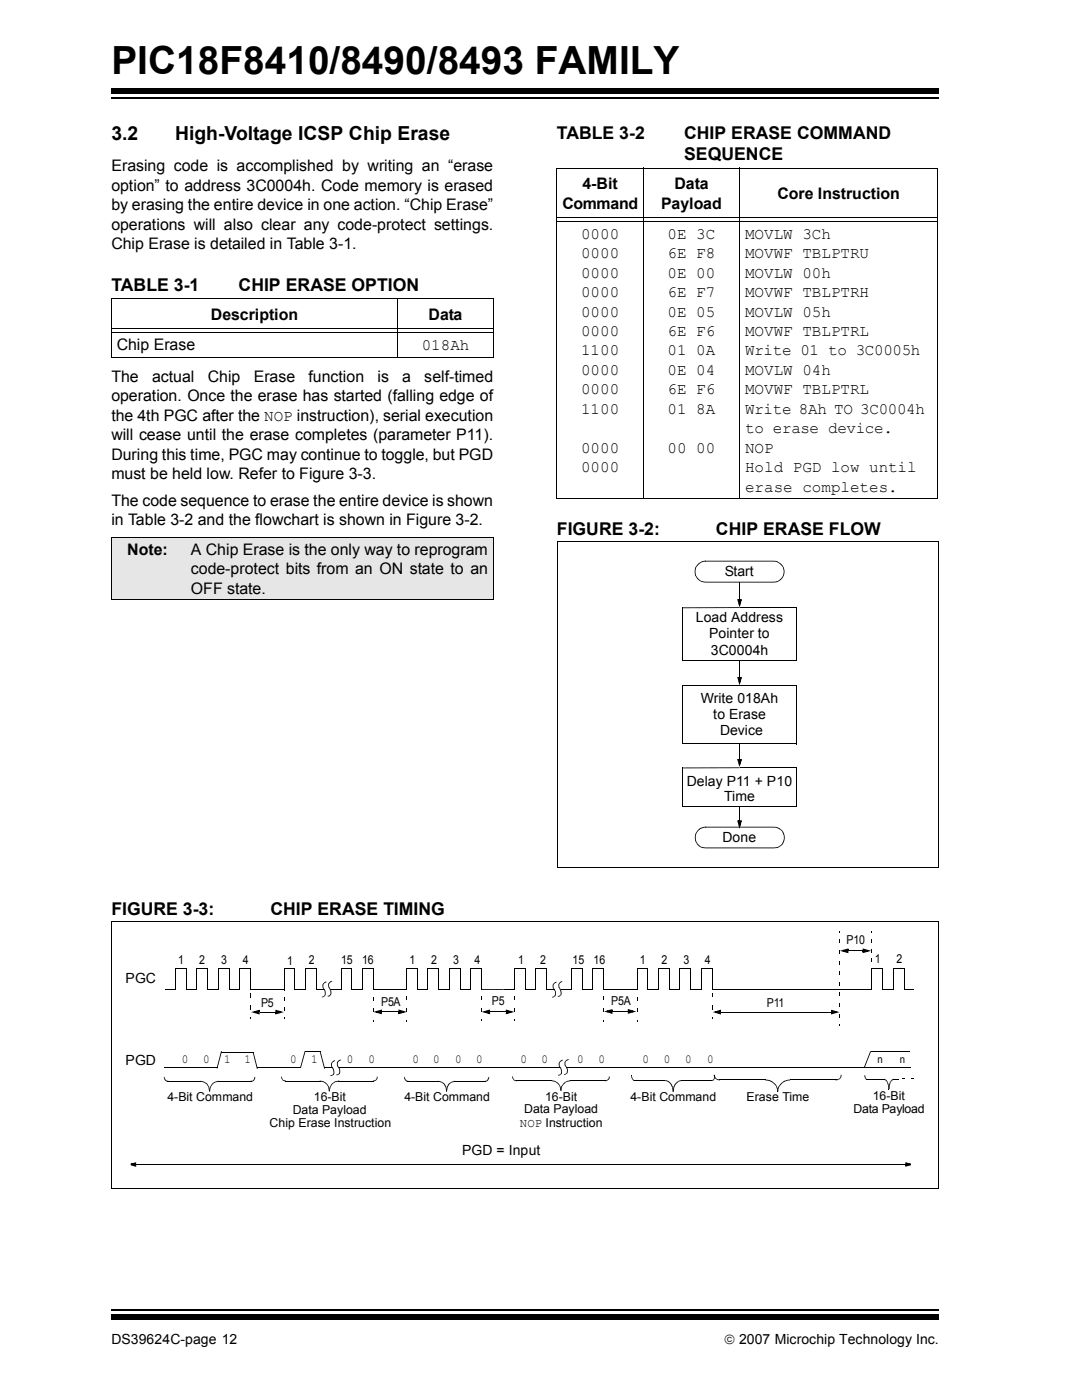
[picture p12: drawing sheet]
<svg xmlns="http://www.w3.org/2000/svg" width="216mm" height="279mm" viewBox="0 0 216 279" stroke-linecap="round" stroke-linejoin="round" font-family="sans-serif">
<path d="M22.2 19.6h165.1" fill="none" stroke="#000" stroke-width=".34"/>
<path d="M22.2 17.7h165.1v1.1h-165.1z" fill="#000"/>
<path d="M22.2 260.4h165.1v5.9h-165.1z" fill="#fff"/>
<path d="M22.2 261.4h165.1" fill="none" stroke="#000" stroke-width=".34"/>
<path d="M22.2 262.4h165.1v1.1h-165.1z" fill="#000"/>
<path d="M22.2 107.2h76.2v12.4h-76.2z" fill="#e6e6e6"/>
<g fill="none" stroke="#000" stroke-width=".2">
<path d="M111 33.5h76.2M111.1 33.6v65.8M128.4 33.4v66.2M147.6 33.4v66.2M187.1 33.6v65.8M22.1 59.6h57.2M22.2 59.7v11.5M79.4 59.5v11.8M79.5 59.6h19M98.4 59.7v11.5M111.2 43.3h75.8M111.2 44.2h75.8"/>
<path d="M22.1 71.3h57.2M22.3 65.5h76M22.3 66.4h76M79.5 71.3h19M111 99.5h76.2M22.1 107.2h76.4M22.1 119.6h76.4M22.2 107.3v12.2M98.4 107.3v12.2M111.2 108v65.1M111.2 108h76.1M147.6 116.3v3.3"/>
<path d="M187.2 108v65.2M136.2 131.8h22.6M136.3 136.9h22.6M136.3 121.2v10.6M136.3 136.8v11.6M147.6 121.3h11.3M147.6 132.1v3.1M158.8 121.3v10.6M158.8 136.9v11.6M136.2 148.4h22.6M136.3 153.2v7.7M147.6 148.5v3"/>
<path d="M147.6 153.2h11.3M158.8 153.3v7.7M111.1 173.1h76.1M136.2 160.9h22.6M147.6 161.1v2.7M50 197.5v-4.2h-2.2v4.2h-2.1v-4.2h-2.1v4.2h-2.2v-4.2h-2.1v4.2h-2.1v-4.2h-2.2v4.2h-2.1M63.1 197.5v-4.2h-2.1v4.2h-2.2v-4.2h-2.1v4.2h-6.7M74.5 197.5v-4.2h-2.2v4.2h-2.1v-4.2h-2.1v4.2h-2.1M83.3 197.5v-4.2h-2.1v4.2h-6.8M87.5 197.5v-4.2h-2.2v4.2h-2.1M169.3 189.8h2.8M176.1 197.5v-4.2h-2.1v4.2h-31.8"/>
<path d="M180.4 197.5v-4.2h-2.1v4.2h-2.2M51.3 213.1h8.8M51.8 202h3.1M64.7 213.1h47.1M76.2 201.9h3.3M143.6 215.5h9.1M143.9 202h21.9M157.6 215.5h9.3M173.8 209.9h7.6M27.2 232.4h153.4"/>
</g>
<path d="M136.3 121.3h11.3M136.3 153.2h11.3" fill="none" stroke="#000" stroke-width=".21"/>
<g fill="#000">
<path d="M139.2 112.6l.8-.5 .8-.2v.2l-1.2 .4-.5 .5-.3 .7 .1 1.2 .7 .9 .7 .2 14.1 .1 .8-.1 .6-.5 .5-.6 .1-.8-.1-.8-.3-.3-.8-.8-.4-.1h-14v-.2h13.6a2.18 2.18 0 0 1 2.1 2.2 2.18 2.18 0 0 1-2.1 2.2h-13.6a2.15 2.15 0 0 1-2-1.4 2.15 2.15 0 0 1 .4-2.3zM140.8 111.9v.2zM147.3 119.6h.3v.3h-.3zM147.5 116.3h.2zM147.1 119.6l.4 .1 .2 .9-.3 .1 .3-1 .3 .1-.4 .1v-.3h.4l-.4 1.7zM147.3 135.1h.3v.3h-.3zM147.5 132l.2 .1zM147.1 135.1l.4 .1 .2 .9-.3 .1 .3-1 .3 .1-.4 .1v-.3h.4l-.4 1.7zM147.3 151.5h.3v.3h-.3zM147.5 148.4l.2 .1zM147.1 151.5l.4 .1 .2 .9h-.3l.3-.9 .3 .1-.4 .1v-.3h.5l-.5 1.6zM139.6 165.3l1.2-.3v.2l-.8 .1-.6 .4-.5 1v1.3l.8 .8 .3 .3h14.4h.8l.7-.5 .5-1v-.9l-.3-.7-.2-.3-1-.5h-14.1v-.2h13.6a2.16 2.16 0 0 1 2.2 2.1 2.16 2.16 0 0 1-2.2 2.2h-13.6a2.17 2.17 0 0 1-2.1-1.5 2.17 2.17 0 0 1 .9-2.5z"/>
<path d="M140.8 165v.2zM147.3 163.7h.3v.4h-.3zM147.5 161l.2 .1zM147.1 163.7l.4 .1 .2 .9-.3 .1 .3-1 .3 .1-.4 .2v-.4h.4l-.4 1.7zM56.6 199.1h.2v.6h-.2zM56.6 197.4h.2v.4h-.2zM63.1 197.4h1.6v.2h-1.6zM74.4 198.9h.2v.8h-.2zM74.4 197h.2v.4h-.2zM81.1 198.9h.1v.7h-.1zM81.1 196.9h.1v.4h-.1zM167.5 198.1h.2v.7h-.2z"/>
<path d="M167.5 196h.2v.7h-.2zM167.5 193.9h.2v.7h-.2zM167.5 191.7h.2v.8h-.2zM167.5 189.6h.2v.7h-.2zM167.5 187.5h.2v.7h-.2zM167.5 185.8h.2v.3h-.2zM169 189.5h.3v.3h-.3zM167.6 189.8l1.7-.5-.1 .4-.9 .2-.1-.3 1 .2-.1 .4-.1-.4h.3v.4zM172.1 189.3l1.7 .5-1.7 .4 .2-.4 .8-.2 .1 .3-.9-.2v-.4l.2 .5h-.4zM172.1 189.8h.4v.2h-.4zM173.9 193.3h.2v.3h-.2zM173.9 191.4h.2v.6h-.2z"/>
<path d="M173.9 189.4h.2v.6h-.2zM173.9 187.4h.2v.7h-.2zM173.9 185.8h.2v.3h-.2zM51.5 201.7h.3v.3h-.3zM50.1 202l1.7-.5-.1 .4-.9 .3-.1-.4 1 .3-.1 .3-.1-.4h.3v.5zM54.9 201.5l1.7 .5-1.7 .5 .2-.4 .9-.3v.4l-.9-.3 .1-.3 .1 .4h-.4zM54.9 202h.4v.2h-.4zM56.6 203h.2v.3h-.2zM56.6 201h.2v.7h-.2zM74.4 203.6h.2v.3h-.2zM74.4 201.3h.2v.7h-.2zM75.9 201.7h.3v.2h-.3z"/>
<path d="M74.5 201.9l1.7-.4-.1 .4-.9 .2-.1-.3 1 .2-.1 .4-.1-.5h.3v.5zM79.5 201.5l1.7 .4-1.7 .5 .1-.4 .9-.2 .1 .3-1-.2 .1-.4 .1 .4h-.3zM79.5 201.9h.3v.3h-.3zM81.1 203.5h.1v.3h-.1zM81.1 201.2h.1v.7h-.1zM142.4 214.5h.2zM142.4 214.6h.2l.1 .3-.2 .1zM142.5 215l.2-.1 .2 .3-.1 .1zM143.5 215.4l.1 .2zM143.5 201.7h.3v.3h-.3zM143.6 215.4v.2zM142.9 215.2l.7 .2v.2l-.8-.3z"/>
<path d="M142.2 202l1.6-.5-.1 .4-.8 .3-.1-.4 .9 .3-.1 .3-.1-.4h.3v.5zM152.6 215.4l.1 .2zM152.7 215.4a2.62 2.62 0 0 1 2.4 1.5l-.2 .1-.2-.4-.6-.6-.4-.2-1-.2zM154.9 217l.2-.1 .1 .5h-.1zM155.1 217.8l.2 .1zM155.9 216.2l.8-.6 .1 .2-1.1 .8-.3 .4-.1 .8h-.2l.2-.9zM155.1 217.4h.1l.1 .4h-.2zM156.7 215.6l.5-.1v.2l-.4 .1zM157.2 215.5l.4-.1v.2l-.4 .1zM157.6 215.4l.1 .2zM165.8 201.5l1.7 .5-1.7 .5 .1-.4 .9-.3 .1 .4-1-.3 .1-.3 .2 .4h-.4zM165.8 202h.4v.2h-.4z"/>
<path d="M166.7 215.4l.1 .2zM166.8 215.4h.4l.1 .1-.5 .1zM167.5 204.4h.2v.4h-.2zM167.5 202.3h.2v.7h-.2zM167.5 200.2h.2v.7h-.2zM167.2 215.4l.3-.2 .1 .1-.3 .2zM167.8 214.5l.1 .1zM167.8 214.6h.1l-.3 .7-.1-.1zM173.7 209.8h.1l-1.3 3.4-.2-.1zM26.8 232.2h.4v.2h-.4zM26.1 232.2l1.1-.2-.1 .3-.9 .3v-.4l.9 .3-.1 .3-.2-.4h.4v.4l-1.1-.2zM180.6 232l1.1 .2v.4l-1.1 .2 .2-.3 .9-.3v.4l-.9-.3v-.3l.2 .4h-.4z"/>
<path d="M180.6 232.4h.4v.2h-.4z"/>
</g>
<g fill="#000">
<path d="M147.3 119.7h.5l-.2 .9zM147.3 135.3h.5l-.2 .9zM147.3 151.7h.5l-.2 .8zM147.3 163.9h.5l-.2 .9zM168.2 189.8l.9-.3v.5zM172.3 189.5l.9 .3-.9 .2zM50.8 202l.8-.3v.5zM55.1 201.7l.9 .3-.9 .2zM75.1 201.9l.9-.2v.5zM79.7 201.7l.9 .2-.9 .3zM142.8 202l.9-.3v.5zM166 201.7l.9 .3-.9 .2z"/>
<path d="M26.1 232.4l.9-.2v.4zM180.8 232.2l.9 .2-.9 .2z"/>
</g>
<path d="M66.3 212l.3-.2 .8 .1a1.28 1.28 0 0 0 .3 1.3l.1 .5-.3 .7-1.1 .1a1.2 1.2 0 0 0-.2-1.7v-.7z" fill-rule="evenodd" fill="#fff"/>
<path d="M44.1 209.8h.2l-.9 3.4h-.2zM50.4 210l.2-.1 .8 3.4h-.1zM65.9 214.6l.1 .1zM66 214.6l.3-.1v.2h-.3zM66.3 214.5l.1-.1 .1 .2-.2 .1zM66.7 211.6l.2 .1zM66.3 211.9l.4-.3 .1 .2-.5 .3v.7a1.45 1.45 0 0 1 .2 1.8l-.1-.2 .1-.1v-.5l-.4-.9-.1-.5zM67.1 214.4l.1 .2zM67.2 214.4h.2v.2h-.2zM67.4 214.4l.2-.1v.1l-.2 .2zM67.9 211.5l.2 .1zM67.3 211.9l.6-.4 .1 .1-.3 .1-.3 .4v.6l.5 1v.5l-.2 .2-.1-.1 .1-.2v-.4l-.1-.5-.3-.5z" fill="#000"/>
<path d="M32.8 213.1h10.6M44.2 210h6.4" fill="none" stroke="#000" stroke-width=".2"/>
<path d="M64.6 196.3l.3-.2h.7a1.48 1.48 0 0 0 .3 1.4 .83 .83 0 0 1-.4 1.3h-.8a1.33 1.33 0 0 0-.2-1.7l-.1-.3z" fill-rule="evenodd" fill="#fff"/>
<path d="M64.2 198.9l.1 .2zM64.3 198.9l.2-.1 .1 .2-.3 .1zM64.5 198.8l.2-.1 .1 .2-.2 .1zM65 195.9l.2 .1zM64.6 196.2l.4-.3 .1 .2-.6 .4 .1 .6a1.37 1.37 0 0 1 .2 1.8l-.1-1.3a1.03 1.03 0 0 1-.1-1.4zM65.4 198.7l.1 .2zM65.4 198.7h.3v.2h-.2zM65.7 198.7l.1-.1 .1 .1-.2 .2zM66.2 195.8l.1 .1zM65.5 196.2l.7-.4v.1l-.5 .4v.6a1.52 1.52 0 0 1 .2 1.8l-.1-.1 .2-.2v-.7l-.5-.7z" fill="#000"/>
<path d="M91.8 197.5v-4.2h-2.1v4.2h-2.2M96.1 197.5v-4.2h-2.2v4.2h-2.1M104.8 197.5v-4.2h-2.1v4.2h-2.2M109.1 197.5v-4.2h-2.2v4.2h-2.1M120.4 197.5v-4.2h-2.1v4.2h-2.1v-4.2h-2.2v4.2h-2.1" fill="none" stroke="#000" stroke-width=".2"/>
<path d="M110.5 196.3l1-.1a1.48 1.48 0 0 0 .3 1.4 .83 .83 0 0 1-.4 1.3h-.7a1.33 1.33 0 0 0-.3-1.7v-.4z" fill-rule="evenodd" fill="#fff"/>
<g fill="#000">
<path d="M49.9 198.3h.1v.9h-.1zM49.9 196.4h.1v.4h-.1zM96 198.8h.1v.8h-.1zM96 196.9h.1v.3h-.1zM96 197.4l.1 .1zM100.5 197.4l.1 .2zM102.6 198.8h.2v.7h-.2zM102.6 196.9h.2v.3h-.2zM109 197.4h1.7v.2h-1.7zM110.2 198.9l.1 .2zM110.2 198.9h.2l.1 .1-.2 .1zM110.4 198.9l.2-.1 .1 .1-.2 .1z"/>
<path d="M110.9 195.9l.2 .2zM110.7 196.1l.2-.2 .1 .2-.6 .5 .1 .6a1.37 1.37 0 0 1 .2 1.7l-.1-.1 .1-.2v-.8l-.3-.4a.83 .83 0 0 1 .3-1.3zM111.3 198.8l.1 .1zM111.4 198.8l.2-.1v.2h-.2zM111.7 198.6l.1 .1-.2 .2-.1-.1zM112.1 195.8l.1 .1zM111.6 196.1l.5-.3v.2l-.5 .4v.6a1.84 1.84 0 0 1 .4 1.6l-.2 .1-.1-.1 .2-.1v-.5l-.2-.6a.95 .95 0 0 1-.1-1.3zM120.3 198.9h.2v.7h-.2zM120.3 196.9h.2v.4h-.2zM127 198.9h.2v.8h-.2zM127 197h.2v.3h-.2zM142.1 198.3h.2v.7h-.2z"/>
<path d="M142.1 196.4h.2v.3h-.2zM180.3 197.4h1.9v.2h-1.9zM49.9 203h.1v.4h-.1zM49.9 200.7h.1v.8h-.1zM96 203.5h.1v.3h-.1zM96 201.1h.1v.8h-.1zM97.5 201.7h.3v.2h-.3zM96.1 201.9l1.7-.4-.1 .4-.9 .2-.1-.3 1 .2-.1 .4-.1-.5h.3v.5zM100.9 201.5l1.7 .4-1.7 .5 .1-.4 .9-.2 .1 .3-1-.2 .1-.4 .2 .4h-.4zM100.9 201.9h.4v.3h-.4zM102.6 203.4h.2v.4h-.2zM102.6 201.1h.2v.8h-.2z"/>
<path d="M120.3 203.5h.2v.3h-.2zM120.3 201.2h.2v.7h-.2zM121.9 201.6h.3v.3h-.3zM120.5 201.9l1.7-.5-.1 .4-.9 .2-.1-.3 1 .2-.1 .4-.1-.4h.3v.4zM125.3 201.4l1.7 .5-1.7 .4 .1-.4 .9-.2 .1 .3-1-.2 .1-.4 .1 .5h-.3zM125.3 201.9h.3v.2h-.3zM127 203.6h.2v.3h-.2zM127 201.2h.2v.8h-.2zM142.1 202.9h.2v.4h-.2zM142.1 200.6h.2v.8h-.2z"/>
</g>
<path d="M96.7 201.9l.9-.2v.5zM101.1 201.7l.9 .2-.9 .3zM121.2 201.9l.8-.3v.5zM125.4 201.6l.9 .3-.9 .2z" fill="#000"/>
<path d="M120.4 197.5h4.6M125 197.5h2.1v-4.2h2.1v4.2h2.2v-4.2h2.2v4.2M137.8 197.5v-4.2h-2.1v4.2h-2.2M137.9 197.5h2.1v-4.2h2.2v4.2M97.8 201.9h3.1M122.2 201.9h3.1" fill="none" stroke="#000" stroke-width=".2"/>
<path d="M96.1 197.5h4.4" fill="none" stroke="#000" stroke-width=".21"/>
<path d="M111.6 212.1l.4-.3h.8a1.38 1.38 0 0 0 .3 1.4l.1 .9-.3 .2-1.1 .1a1.2 1.2 0 0 0-.2-1.7z" fill-rule="evenodd" fill="#fff"/>
<g fill="#000">
<path d="M32.7 214.9h.2zM32.7 215h.2v.3h-.1zM32.8 215.3l.1-.1 .2 .3-.2 .1zM33.6 215.7v.2zM32.9 215.6l.2-.1 .5 .2-.1 .2-.3-.1zM40 215.7v.2zM40.1 215.7l.7 .2 .6 .4-.2 .1-.5-.4-.7-.1zM41.2 216.4l.2-.1 .3 .7h-.1zM41.7 217.7l.2 .2zM42.3 216.3l.2-.2 .2 .1-.7 .8-.1 .8-.2-.1 .2-.7zM41.6 217h.1l.2 .7-.2 .1zM41.7 217.8l.2-.1z"/>
<path d="M42.5 216.1l.4-.2v.1l-.3 .2zM42.9 215.9l.7-.2v.2l-.7 .1zM43.6 215.7l.1 .2zM50 215.7l.1 .2zM50.1 215.7h.3v.1l-.3 .1zM50.4 215.7l.2-.2 .1 .1-.2 .2zM50.8 214.9l.1 .1zM50.8 215h.1l-.2 .6-.1-.1zM56.1 214.9h.2zM56.1 215l.2-.1v.3l-.2 .1zM56.1 215.3l.2-.1 .2 .2-.2 .1zM57 215.7v.1z"/>
<path d="M56.4 215.4l.6 .3v.1l-.7-.2zM63.8 215.7v.1zM63.9 215.7l.7 .1 .6 .5-.1 .1-.5-.4-.8-.2zM65.1 216.3h.1l.5 .6-.2 .1zM65.6 217.7l.2 .1zM66.2 216.3l.3-.3 .1 .2-.3 .2-.3 .6-.2 .7h-.2l.2-.8zM65.5 217l.2-.1 .1 .8h-.2zM66.5 216l.3-.2 .1 .2-.3 .2zM66.8 215.8l.8-.1v.1l-.7 .2zM67.6 215.7l.1 .1zM74.4 215.7l.1 .1zM74.5 215.7l.3-.1v.1l-.3 .1z"/>
<path d="M74.8 215.6l.2-.2 .1 .2-.3 .1zM75.2 214.9l.2 .1zM75.2 214.9l.2 .1-.3 .6-.1-.2zM80.6 214.9h.2zM80.6 215h.2l.1 .3h-.2zM80.7 215.3l.2-.1 .1 .3-.2 .1zM81.4 215.7l.1 .2zM80.8 215.6l.2-.1 .2 .2h.2v.2l-.3-.1zM87.4 215.7l.1 .2zM87.5 215.7l.6 .2 .6 .4-.1 .1-.5-.4-.6-.1zM88.6 216.4l.1-.1 .4 .7h-.2zM89 217.7l.2 .2z"/>
<path d="M89.5 216.3l.3-.2 .1 .1-.2 .2-.4 .6-.1 .8-.2-.1 .2-.8zM88.9 217h.2l.1 .7-.2 .1zM89 217.8l.2-.1zM89.8 216.1l.3-.2 .1 .1-.3 .2zM90.1 215.9l.7-.2v.2l-.6 .1zM90.8 215.7l.1 .2zM96.7 215.7l.2 .2zM96.8 215.7h.3v.1l-.2 .1zM97.1 215.7l.2-.2 .1 .1-.2 .2zM97.5 214.9l.1 .1zM97.5 215h.1l-.2 .6-.2-.1zM102.2 214.9h.2z"/>
<path d="M102.2 214.9h.2v.3h-.2zM102.2 215.2h.2l.2 .2-.2 .1zM103.1 215.6v.2zM102.4 215.5l.2-.1 .5 .2v.2zM110 215.6v.1zM110.1 215.6l.7 .1 .7 .5-.2 .1-.5-.4-.8-.2zM111.3 214.5l.2 .2zM111.3 216.3l.2-.1 .3 .6-.1 .1zM111.4 214.5l.3-.1v.2l-.2 .1zM111.8 217.6l.2 .1zM112.4 216.2l.3-.2 .2 .1-.8 .8-.1 .7h-.2l.2-.8zM111.7 216.9l.1-.1 .2 .8h-.2z"/>
<path d="M111.7 214.4l.1-.1 .1 .2-.2 .1zM111.8 217.6h.2zM112.1 211.5l.2 .1zM111.7 211.8l.4-.3 .1 .2-.5 .4v.6a1.44 1.44 0 0 1 .2 1.8l-.1-.2 .2-.1v-.4l-.2-.6-.3-.4v-.4zM112.5 214.3l.1 .2zM112.7 216l.4-.3v.2l-.3 .2zM112.6 214.3h.2l.1 .2h-.3zM112.8 214.3l.2-.1 .1 .1-.2 .2zM113.1 215.7l.7-.1 .1 .1-.8 .2zM113.3 211.4l.2 .1zM113 211.5l.3-.1 .1 .2-.6 .4 .1 .6 .1 .3a1.08 1.08 0 0 1 .1 1.4l-.1-.1 .2-.6-.2-.5a1.03 1.03 0 0 1 0-1.6zM113.8 215.6l.2 .1z"/>
<path d="M120.7 215.6l.1 .2zM120.8 215.6l.3-.1v.2l-.3 .1zM121.1 215.5l.2-.1 .1 .1-.3 .2zM121.5 214.8l.2 .1zM121.5 214.9h.2l-.1 .4-.2 .2-.1-.1zM125.9 214.7l.2 .1zM125.9 214.8h.2l.1 .3h-.2zM126 215.1h.2l.1 .3h-.1zM126.7 215.6l.1 .1zM126.2 215.4h.1l.4 .2v.1h-.3zM132.7 215.6v.1zM132.8 215.6l.6 .1 .5 .6-.1 .1-.5-.5-.6-.2z"/>
<path d="M133.8 216.3h.1l.4 .7h-.2zM134.2 217.8l.2 .1zM134.7 216.3l.6-.6 .1 .2-.5 .4-.4 .7-.1 .9-.2-.1 .2-.9zM134.1 217h.2l.1 .8-.2 .1zM134.2 217.9l.2-.1zM135.3 215.7l.3-.1 .1 .2-.4 .1zM135.6 215.6h.3l.1 .1-.3 .1zM135.9 215.6l.2 .1zM141.9 215.6l.1 .1zM141.9 215.6l.3-.1v.2h-.2zM142.4 215.4l.1 .1-.3 .2v-.1zM142.5 214.7l.2 .1z"/>
<path d="M142.5 214.8h.2l-.2 .7-.1-.1zM172.5 214.6h.1zM172.5 214.7l.1-.1 .2 .6h-.2zM172.6 215.2h.2l.1 .1-.1 .1zM172.9 215.3l.1 .2zM173 215.4v.2zM172.8 215.3l.2 .1-.1 .1-.1-.1zM176.4 215.3v.2zM176.5 215.3l.3 .2 .4 .5h-.2l-.3-.4-.3-.1zM177 216h.2l.2 .6h-.2zM177.3 217.4h.2zM177.5 216h.2l-.2 1.4h-.2z"/>
<path d="M177.2 216.6h.2l.1 .8h-.2zM177.9 215.5l.1 .1-.3 .4h-.1zM177.9 215.5l.4-.2v.2l-.3 .2zM178.3 215.3l.1 .1zM181.8 215.3l.1 .2zM181.7 215.4l.1 .1zM181.7 215.4l.2-.1 .1 .1-.2 .1zM181.9 215.3l.1-.1h.2l-.2 .2zM182.1 214.6l.2 .1zM182.1 214.6l.2 .1-.1 .5h-.2z"/>
</g>
<g fill="none" stroke="#000" stroke-width=".2">
<path d="M33.4 215.8h6.7M43.5 215.8h6.7M56.9 215.7h7M67.5 215.7h7M81.3 215.8h6.2M90.7 215.8h6.2M103 215.7h7.1M113 213.1h68.7M113.7 215.7h7.2M126.6 215.7h6.2M135.9 215.7h6.1M173 215.4h3.5"/>
<path d="M178.2 215.4h3.6"/>
</g>
<g fill="#fff">
<path d="M179.5 214.3h4v1.3h-4z"/>
<path d="M179.5 214.3h4.1v.1h-4.1z"/>
<path d="M183.4 214.3h.2v1.4h-.2z"/>
<path d="M179.4 215.5h4.1v.2h-4.1z"/>
<path d="M179.4 214.3h.1v1.3h-.1z"/>
</g>
<path d="M60.8 209.8h.2l-.9 3.2h-.2zM63.8 209.9l.2-.1 .9 3.4-.2 .1zM180 215.2l.1 .2zM180.1 215.2h.4v.2h-.4zM181.9 215.2v.2zM181.9 215.2h.4v.2h-.4z" fill="#000"/>
<path d="M22.3 183.9h165M22.3 183.8v53.5M187.2 183.9v53.4M60.8 209.9h3.2M22.2 237.3h165" fill="none" stroke="#000" stroke-width=".2"/>
<text font-size="7.7" x="22.2" y="14.7">PIC18F8410/8490/8493 FAMILY</text>
<g font-size="3.9">
<text x="22.2" y="28">3.2</text>
<text x="34.9" y="28">High-Voltage ICSP Chip Erase</text>
</g>
<g font-size="3.5">
<text x="111.1" y="27.7">TABLE 3-2</text>
<text x="136.5" y="27.7">CHIP ERASE COMMAND</text>
<text x="136.5" y="32">SEQUENCE</text>
<text x="22.2" y="58.1">TABLE 3-1</text>
<text x="47.6" y="58.1">CHIP ERASE OPTION</text>
<text x="111.1" y="106.8">FIGURE 3-2:</text>
<text x="142.9" y="106.8">CHIP ERASE FLOW</text>
<text x="22.2" y="182.6">FIGURE 3-3:</text>
<text x="53.9" y="182.6">CHIP ERASE TIMING</text>
</g>
<g font-size="3.2">
<text x="22.2" y="34.2">Erasing code is accomplished by writing an ìerase</text>
<text x="22.2" y="38.1">optionî to address 3C0004h. Code memory is erased</text>
<text x="112.2" y="41.6">Command</text>
<text x="116.2" y="37.8">4-Bit</text>
<text x="131.9" y="41.6">Payload</text>
<text x="134.6" y="37.8">Data</text>
<text x="155.1" y="39.7">Core Instruction</text>
<text x="22.2" y="42">by erasing the entire device in one action. ìChip Eraseî</text>
<text x="22.2" y="45.9">operations will also clear any code-protect settings.</text>
<text x="116" y="47.6">0000</text>
<text x="133.2" y="47.6">0E 3C</text>
<text x="148.7" y="47.6">MOVLW 3Ch</text>
<text x="22.2" y="49.8">Chip Erase is detailed in Table 3-1.</text>
<text x="116" y="51.5">0000</text>
<text x="133.2" y="51.5">6E F8</text>
<text x="148.7" y="51.5">MOVWF TBLPTRU</text>
<text x="116" y="55.4">0000</text>
<text x="116" y="59.3">0000</text>
<text x="133.2" y="55.4">0E 00</text>
<text x="133.2" y="59.3">6E F7</text>
<text x="148.7" y="55.4">MOVLW 00h</text>
<text x="148.7" y="59.3">MOVWF TBLPTRH</text>
<text x="42.1" y="63.9">Description</text>
<text x="85.5" y="63.9">Data</text>
<text x="116" y="63.2">0000</text>
<text x="133.2" y="63.2">0E 05</text>
<text x="148.7" y="63.2">MOVLW 05h</text>
<text x="23.3" y="69.9">Chip Erase</text>
<text x="84.2" y="69.9">018Ah</text>
<text x="116" y="67">0000</text>
<text x="116" y="70.9">1100</text>
<text x="133.2" y="67">6E F6</text>
<text x="133.2" y="70.9">01 0A</text>
<text x="148.7" y="67">MOVWF TBLPTRL</text>
<text x="148.7" y="70.9">Write 01 to 3C0005h</text>
<text x="22.2" y="76.2">The</text>
<text x="30.4" y="76.2">actual</text>
<text x="41.4" y="76.2">Chip</text>
<text x="50.6" y="76.2">Erase</text>
<text x="61.6" y="76.2">function</text>
<text x="75.3" y="76.2">is</text>
<text x="80.3" y="76.2">a</text>
<text x="84.7" y="76.2">self-timed</text>
<text x="116" y="74.8">0000</text>
<text x="133.2" y="74.8">0E 04</text>
<text x="148.7" y="74.8">MOVLW 04h</text>
<text x="22.2" y="80.1">operation. Once the erase has started (falling edge of</text>
<text x="22.2" y="84">the 4th PGC after the NOP instruction), serial execution</text>
<text x="116" y="78.7">0000</text>
<text x="116" y="82.6">1100</text>
<text x="133.2" y="78.7">6E F6</text>
<text x="133.2" y="82.6">01 8A</text>
<text x="148.7" y="78.7">MOVWF TBLPTRL</text>
<text x="148.7" y="82.6">Write 8Ah TO 3C0004h</text>
<text x="22.2" y="87.9">will cease until the erase completes (parameter P11).</text>
<text x="148.7" y="86.5">to erase device.</text>
<text x="22.2" y="91.8">During this time, PGC may continue to toggle, but PGD</text>
<text x="22.2" y="95.6">must be held low. Refer to Figure 3-3.</text>
<text x="116" y="90.3">0000</text>
<text x="116" y="94.2">0000</text>
<text x="133.2" y="90.3">00 00</text>
<text x="148.7" y="90.3">NOP</text>
<text x="148.7" y="94.2">Hold PGD low until</text>
<text x="22.2" y="100.9">The code sequence to erase the entire device is shown</text>
<text x="148.7" y="98.1">erase completes.</text>
<text x="22.2" y="104.8">in Table 3-2 and the flowchart is shown in Figure 3-2.</text>
<text x="25.4" y="110.8">Note:</text>
<text x="38.1" y="110.8">A Chip Erase is the only way to reprogram</text>
<text x="38.1" y="114.7">code-protect bits from an ON state to an</text>
<text x="38.1" y="118.5">OFF state.</text>
</g>
<g font-size="2.8">
<text x="144.7" y="114.9">Start</text>
<text x="138.9" y="124.1">Load Address</text>
<text x="141.5" y="127.4">Pointer to</text>
<text x="141.9" y="130.7">3C0004h</text>
<text x="139.8" y="140.3">Write 018Ah</text>
<text x="142.3" y="143.5">to Erase</text>
<text x="143.7" y="146.8">Device</text>
<text x="137" y="156.8">Delay P11 + P10</text>
<text x="144.5" y="159.8">Time</text>
<text x="144.1" y="168.1">Done</text>
<text x="25.1" y="196.2">PGC</text>
<text x="25.1" y="212.6">PGD</text>
<text x="92.2" y="230.4">PGD = Input</text>
<text x="22.2" y="268.2">DS39624C-page 12</text>
<text x="144.5" y="268.2">© 2007 Microchip Technology Inc.</text>
</g>
<g font-size="2.5">
<text x="168.9" y="188.4">P10</text>
<text x="35.6" y="192.3">1</text>
<text x="39.8" y="192.3">2</text>
<text x="44.2" y="192.3">3</text>
<text x="48.5" y="192.3">4</text>
<text x="57.3" y="192.5">1</text>
<text x="61.6" y="192.3">2</text>
<text x="68.1" y="192.3">15</text>
<text x="72.3" y="192.3">16</text>
<text x="81.7" y="192.4">1</text>
<text x="86" y="192.4">2</text>
<text x="90.4" y="192.4">3</text>
<text x="94.7" y="192.4">4</text>
<text x="103.4" y="192.5">1</text>
<text x="107.8" y="192.5">2</text>
<text x="114.3" y="192.5">15</text>
<text x="118.4" y="192.5">16</text>
<text x="127.7" y="192.5">1</text>
<text x="132" y="192.5">2</text>
<text x="136.4" y="192.5">3</text>
<text x="140.6" y="192.5">4</text>
<text x="174.6" y="192.1">1</text>
<text x="178.9" y="192.1">2</text>
<text x="52.1" y="200.9">P5</text>
<text x="76" y="200.7">P5A</text>
<text x="98.1" y="200.6">P5</text>
<text x="122" y="200.5">P5A</text>
<text x="153" y="201">P11</text>
<text x="36.3" y="212.2">0</text>
<text x="40.5" y="212.2">0</text>
<text x="44.7" y="212.2">1</text>
<text x="48.8" y="212.2">1</text>
<text x="57.9" y="212.2">0</text>
<text x="62.1" y="212.2">1</text>
<text x="69.2" y="212.2">0</text>
<text x="73.5" y="212.2">0</text>
<text x="82.3" y="212.2">0</text>
<text x="86.4" y="212.2">0</text>
<text x="90.8" y="212.2">0</text>
<text x="95" y="212.2">0</text>
<text x="103.8" y="212.2">0</text>
<text x="108" y="212.2">0</text>
<text x="115.1" y="212.2">0</text>
<text x="119.4" y="212.2">0</text>
<text x="128.2" y="212.2">0</text>
<text x="132.5" y="212.2">0</text>
<text x="136.7" y="212.2">0</text>
<text x="141.1" y="212.2">0</text>
<text x="33.4" y="219.8">4-Bit Command</text>
<text x="62.6" y="219.8">16-Bit</text>
<text x="80.7" y="219.8">4-Bit Command</text>
<text x="108.8" y="219.8">16-Bit</text>
<text x="125.8" y="219.7">4-Bit Command</text>
<text x="149" y="219.7">Erase Time</text>
<text x="174.2" y="219.5">16-Bit</text>
<text x="53.8" y="225">Chip Erase Instruction</text>
<text x="58.4" y="222.3">Data Payload</text>
<text x="103.8" y="225">NOP Instruction</text>
<text x="104.6" y="222.2">Data Payload</text>
<text x="170.3" y="222.2">Data Payload</text>
</g>
<g font-size="2.1">
<text x="175.1" y="212.2">n</text>
<text x="179.5" y="212.2">n</text>
</g>
</svg>
